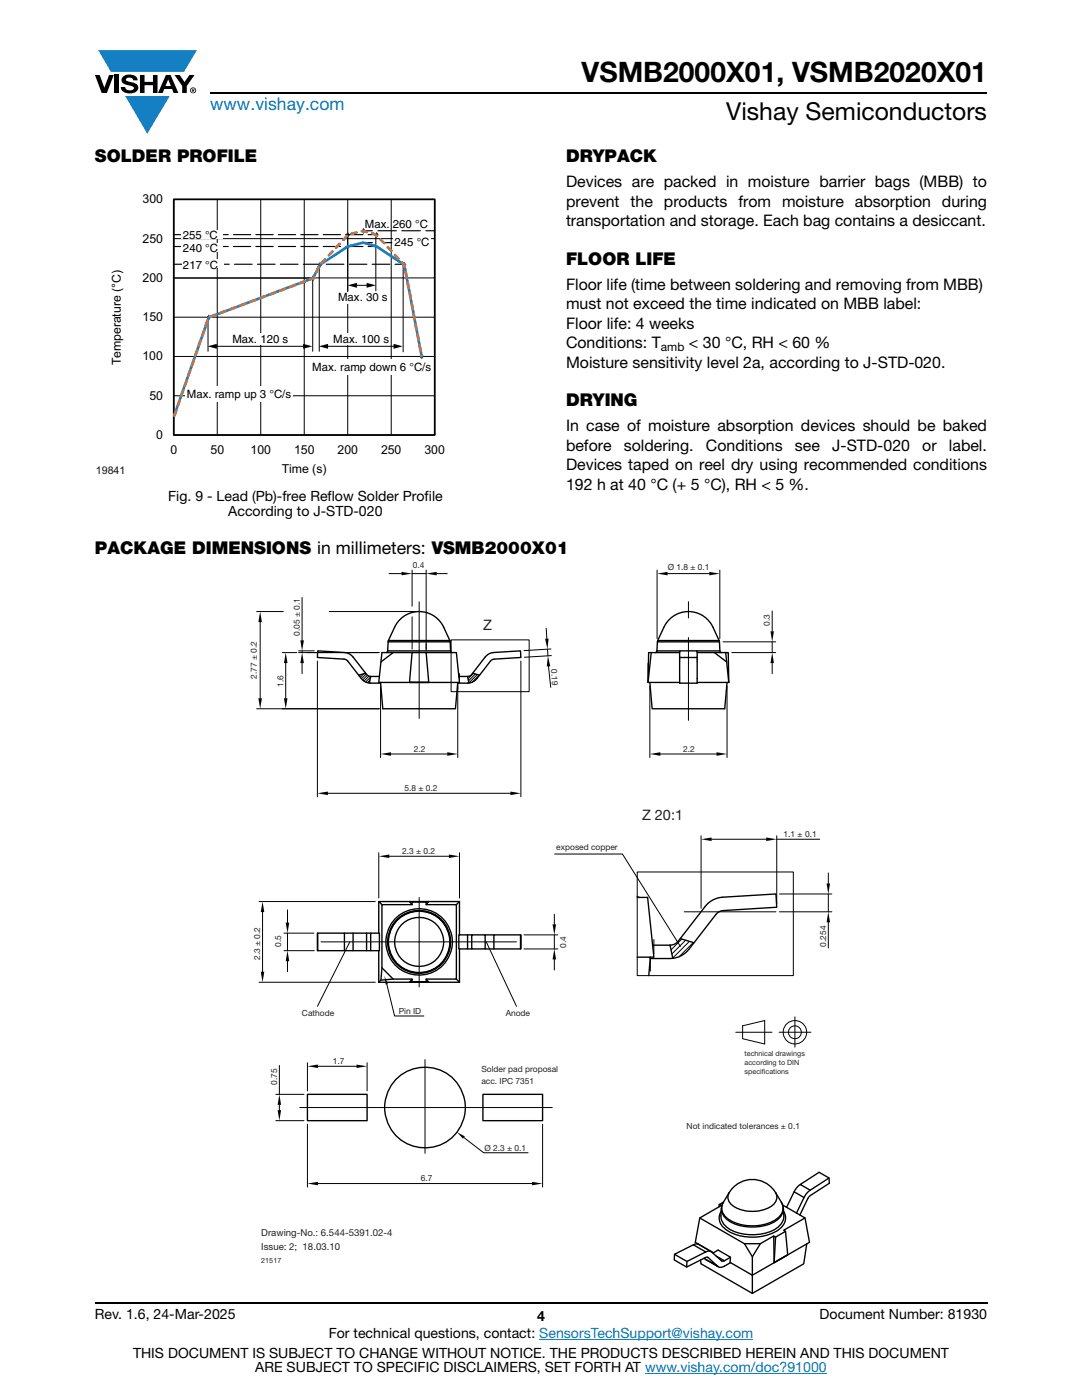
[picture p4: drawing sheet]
<svg xmlns="http://www.w3.org/2000/svg" width="216mm" height="279mm" viewBox="0 0 216 279" stroke-linecap="round" stroke-linejoin="round" font-family="sans-serif">
<g fill="#147fc3">
<path d="M19.6 10h19.7l-2.6 4.3h-1.1h-13.5z"/>
<path d="M25 19.2h8.9l-4.5 7.5z"/>
</g>
<g fill="#000">
<path d="M18.9 15h1l.9 2.5 1-2.5h.9l-1.4 3.6h-1zM22.9 15h.9v3.6h-.9zM24.6 15.3a2.1 2.1 0 0 1 2.8 .3l.1 .4h-.9a.79 .79 0 0 0-.7-.5 .79 .79 0 0 0-.8 .4l.3 .3 1 .2a1.08 1.08 0 0 1 1.2 1 1.08 1.08 0 0 1-1.1 1.2 1.73 1.73 0 0 1-2.4-1.2h.9a.96 .96 0 0 0 .8 .6 .96 .96 0 0 0 .9-.4 1.31 1.31 0 0 0-1.2-.6 1.03 1.03 0 0 1-1.1-.6 1.03 1.03 0 0 1 .2-1.1zM27.9 15h.9v1.3h1.7v-1.3h.9v3.6h-.9v-1.6h-1.7v1.6h-.9zM34.8 15h1.1l.9 1.4 1-1.4h1l-1.5 2.2v1.4h-.9v-1.4z"/>
<path d="M33.6 15.9l.5 1.3h-1.1zM33.1 15l-1.6 3.6h1l.3-.8h1.5l.3 .8h1l-1.6-3.6z"/>
<path d="M38.4 17.8h.2v.2h-.2zM38.3 17.7v.7h.1v-.3l.4 .3-.2-.3 .2-.2-.1-.2z"/>
<path d="M38.1 18a.46 .46 0 0 1 .9 0 .46 .46 0 0 1-.9 0zM37.9 18a.6 .6 0 0 0 1.2 0 .6 .6 0 0 0-1.2 0z"/>
</g>
<path d="M42 18.6h155M18.9 260h178.1" fill="none" stroke="#000" stroke-width=".36"/>
<path d="M107.6 267.3h42.7M128.7 274h36.3" fill="none" stroke="#007ec4" stroke-width=".2"/>
<path d="M34.7 39.8h52v47h-52z" fill="none" stroke="#000" stroke-width=".34"/>
<path d="M34.7 39.8h52v47h-52zM43.4 39.8v47M52 39.8v47M60.7 39.8v47M69.4 39.8v47M78.1 39.8v47M34.7 47.6h52M34.7 55.5h52M34.7 63.3h52M34.7 71.1h52M34.7 79h52" fill="none" stroke="#000" stroke-width=".2"/>
<path d="M41.7 63l.2 .4-.2 .3-.3-.3z" fill="#292d2f"/>
<path d="M41.9 63.4l-.2-.4-.3 .4 .3 .3" fill="none" stroke="#292d2f" stroke-width=".3"/>
<path d="M62.5 55.2l.2 .3-.2 .3-.3-.3z" fill-rule="evenodd" fill="#292d2f"/>
<path d="M62.5 55.2l.2 .3-.2 .3-.3-.3z" fill="none" stroke="#292d2f" stroke-width=".3"/>
<path d="M63.9 52.5l.2 .3-.2 .4-.3-.4z" fill-rule="evenodd" fill="#292d2f"/>
<path d="M63.9 52.5l.2 .3-.2 .4-.3-.4z" fill="none" stroke="#292d2f" stroke-width=".3"/>
<path d="M69.4 46.5l.2 .4-.2 .3-.2-.3z" fill-rule="evenodd" fill="#292d2f"/>
<path d="M69.4 46.5l.2 .4-.2 .3-.2-.3z" fill="none" stroke="#292d2f" stroke-width=".3"/>
<path d="M72.5 45.8l.3 .3-.3 .3-.2-.3z" fill-rule="evenodd" fill="#292d2f"/>
<path d="M72.5 45.8l.3 .3-.3 .3-.2-.3z" fill="none" stroke="#292d2f" stroke-width=".3"/>
<path d="M75.1 46.5l.3 .4-.3 .3-.2-.3z" fill-rule="evenodd" fill="#292d2f"/>
<path d="M75.1 46.5l.3 .4-.3 .3-.2-.3z" fill="none" stroke="#292d2f" stroke-width=".3"/>
<path d="M80.7 52.5l.2 .3-.2 .4-.3-.4z" fill-rule="evenodd" fill="#292d2f"/>
<path d="M80.7 52.5l.2 .3-.2 .4-.3-.4z" fill="none" stroke="#292d2f" stroke-width=".3"/>
<path d="M84.1 70.8l.3 .3-.3 .3-.2-.3z" fill-rule="evenodd" fill="#292d2f"/>
<path d="M84.1 70.8l.3 .3-.3 .3-.2-.3z" fill="none" stroke="#292d2f" stroke-width=".35"/>
<path d="M34.8 55.5h27.7" fill="none" stroke="#000001" stroke-width=".2"/>
<path d="M34.8 49.2h1.8M72.5 48.4h1.8M73.5 49.2h1.7M76.4 48.4h1.8" fill="none" stroke="#000001" stroke-width=".23"/>
<path d="M72.4 49.2h-35.3" fill="none" stroke="#000001" stroke-width=".23" stroke-dasharray="3.4 1"/>
<path d="M36.3 48.4h8.2v1.8h-8.2z" fill="#fff"/>
<path d="M34.8 52.7h1.8M78.8 52.7h1.8" fill="none" stroke="#000001" stroke-width=".23"/>
<path d="M77.8 52.7h-40.7" fill="none" stroke="#000001" stroke-width=".23" stroke-dasharray="3.5 1.1"/>
<path d="M36.3 51.7h8.3v1.8h-8.3z" fill="#fff"/>
<path d="M70.9 56.9h2.6" fill="none" stroke="#000001" stroke-width=".2"/>
<g fill="#000001">
<path d="M69.4 56.9l1.8-.5v1z"/>
<path d="M73.2 56.4l1.8 .5-1.8 .5z"/>
</g>
<path d="M34.8 46.8h1.8M72.5 46.1h1.8M73.5 46.8h1.7M85 46.1h1.7" fill="none" stroke="#000001" stroke-width=".23"/>
<path d="M72.4 46.8h-35.3" fill="none" stroke="#000001" stroke-width=".23" stroke-dasharray="3.4 1"/>
<path d="M75.4 46.1h9" fill="none" stroke="#000001" stroke-width=".23" stroke-dasharray="3.7 1.1"/>
<g fill="#fff">
<path d="M36.3 45.9h8.2v1.8h-8.2z"/>
<path d="M78.4 47.2h7.6v2.3h-7.6z"/>
</g>
<path d="M62.4 55.4v14.7M41.5 63.2v6.9M42.9 69.1h17.9" fill="none" stroke="#000001" stroke-width=".2"/>
<g fill="#000001">
<path d="M41.4 69.1l1.9-.5v1z"/>
<path d="M60.5 68.6l1.8 .5-1.8 .5z"/>
</g>
<path d="M63.7 52.8v17.3M80.4 52.7v17.5M65.1 69.1h13.8" fill="none" stroke="#000001" stroke-width=".2"/>
<g fill="#000001">
<path d="M63.6 69.1l1.9-.5v1z"/>
<path d="M78.5 68.6l1.9 .5-1.9 .5z"/>
</g>
<path d="M69.4 46.9v11.1M75 47.1v10.9" fill="none" stroke="#000001" stroke-width=".2"/>
<g fill="#fff">
<path d="M67.2 58.3h10.2v2.3h-10.2z"/>
<path d="M66.3 66.5h11.5v2.2h-11.5z"/>
<path d="M46.2 66.5h11.5v2.2h-11.5z"/>
<path d="M62.1 71.7h24.1v3h-24.1z"/>
<path d="M37 77.2h21.4v3h-21.4z"/>
</g>
<path d="M84.1 71.1l-3.4-18.3-5.6-3.6-2.6-.8-3.1 .8-5.5 3.6-1.4 2.7-20.8 7.9-7 19.5" fill="none" stroke="#1782c5" stroke-width=".53"/>
<path d="M34.8 82.9l6.9-19.6 20.9-7.7 1.3-2.8 5.5-6 2.8-.6a7.3 7.3 0 0 1 2.9 .8l3.1 3.1 2.5 2.9 3.4 18" fill="none" stroke="#f37229" stroke-width=".53" stroke-dasharray="1.1 1.1"/>
<g fill="none" stroke="#000" stroke-width=".2">
<path d="M60.3 119.2v8.6M77.6 114.5h2.5M82.2 113.8v7.2M82.2 114.5h2.8M85 113.8v16.1M87.1 114.5h2.1M131.1 113.8v13.6M133.2 114.5h8.3M143.6 113.8v13.6M51.2 122h5.3M51.9 124.1v15.2M56.3 130.2h2.9"/>
<path d="M57 132.3v7M59.6 129.9h3.1M59.6 130.2h16.1M60.3 129.9v.3M60.3 132.3v2.1M63.3 131.9v27.1M65.7 122h17.2M71.9 134.7l-.2 .2M72.6 134.4l-.7 .8M73.1 134.5l-1 .9M73.3 134.8l-.9 .9M73.6 134.9l-1 1"/>
<path d="M73.8 135.7l-.5 .5M74 135.1l-1 1M75.9 136.9v14.3M82.2 123.1v6.4M83.6 120.1v23.3M90 127.7h15.6v10.3h-15.6zM91.3 136.2v15M91.7 134.4v1.4M93.4 135l-.1 .1M94.5 134.4l-1.1 1.1M94.8 134.5l-1.3 1.4M95.2 134.6l-1.6 1.7"/>
<path d="M95.6 134.7l-1.4 1.5M103.9 131.9v27.1M109 125.4l.1 2.1M109.2 129.6l.1 1.3M109.4 133l.5 4.2M109.9 129.5l-5.3 .3M110 130.8l-5.4 .4M129.3 132.4v3.8M129.7 136.9v14.3M137.4 120.1v3.2M137.4 127.2v16.6M144.3 128.1h10.5"/>
<path d="M145.1 136.9v14.3M146 130.2h8.8M154.1 121.9v4.1M154.1 128.1v2.1M154.1 132.3v2.1M51.2 141.4h24.5M65.4 158.3h36.5M78 150.5h11.2M131.8 150.5h11.2M51.7 179.9h23.2M75.6 170.2v9M77.7 170.9h11.9"/>
<path d="M83.6 179.1v8.9h19.4M91.7 170.2v9M110.7 170.4h13.5l11.6 18.5M127.1 174h31.2v20.7h-31.2zM139.9 166.8v14.5M142 167.5h10.9M155 166.8v13.6M155 167.5h8.6M155.5 178.4h10.5M165.3 174.2v2.1M165.3 178.4v3.6M51.7 196h23.2"/>
<path d="M52.4 182v11.9M56.7 186.2h5.9M56.7 189.7h6M57.4 181.6v2.5M57.4 186.2v3.5M57.4 191.8v2.1M64 188h19.6v9M69.8 188l-6.5 12.8M77.2 196.4l1.5 6.4h5.9M97 188l6.1 12.8M104.6 189.4h6.7M104.6 186.6h6.7"/>
<path d="M110.6 182.5v2M110.6 186.6v2.8M110.6 191.5v2.1M129.8 191v2.8M130.5 187.5v2.8M133.8 188.6l-.1 .1M136 187.4l-2.1 2.2M136.5 182h18.3M136.8 187.6l-2.7 2.8M137.6 187.9l-3.4 3.3M138.3 188.1l-2.8 2.8M155.5 182h10.5"/>
<path d="M165.3 184.1v5.1M55 218.4h5.7M55.7 212.6v5.8M61.3 212.1v5.6M63.4 212.8h7.7M73.2 212.1v5.6M84.8 211.5v9.5h25.4M146.8 206h7.2M148.2 204.7l4.4-1v4.7l-4.4-1.1zM155.4 206h6.4M158.6 202.9v6.1M55 223.7h5.7"/>
<path d="M55.7 220.5v1.1M59.8 221h25v9.2M61.3 224.4v12.5M63.4 236.2h42.8M92.6 227l3.9 3.1h8.9M108.3 224.4v12.5"/>
<circle cx="158.6" cy="206" r="1.28"/>
<circle cx="158.6" cy="206" r="2.34"/>
</g>
<g fill="#000">
<path d="M80.1 114.1l2.1 .4-2.1 .3zM85 114.5l2.1-.4v.7zM131.1 114.5l2.1-.4v.7zM141.5 114.1l2.1 .4-2.1 .3zM51.9 122l.4 2.1h-.7zM51.6 139.3h.7l-.4 2.1zM57 130.2l.4 2.1h-.7zM56.7 139.3h.7l-.4 2.1zM60.3 130.2l.3 2.1h-.7zM59.9 127.8h.7l-.3 2.1zM108.8 127.5l.7-.1-.3 2.2zM109.3 130.9l.5 2.1h-.7z"/>
<path d="M154.1 130.2l.3 2.1h-.7zM153.7 126h.7l-.3 2.1zM63.3 158.3l2.1-.3v.7zM75.9 150.5l2.1-.4v.7zM89.2 150.1l2.1 .4-2.1 .3zM101.8 158l2.1 .3-2.1 .4zM129.7 150.5l2.1-.4v.7zM143 150.1l2.1 .4-2.1 .3zM75.6 170.9l2.1-.4v.7zM89.6 170.5l2.1 .4-2.1 .3zM139.9 167.5l2.1-.4v.7zM152.9 167.1l2.1 .4-2.1 .3z"/>
<path d="M164.9 176.3h.7l-.3 2.1zM52.4 179.9l.3 2.1h-.7zM52 193.9h.7l-.3 2.1zM57.4 189.7l.3 2.1h-.7zM57 184.1h.7l-.3 2.1zM76.7 194.8l.7 1.6-.4 .1zM110.6 189.4l.4 2.1h-.7zM110.3 184.5h.7l-.4 2.1zM165.3 182l.3 2.1h-.7zM61.3 212.8l2.1-.3v.6zM71.1 212.5l2.1 .3-2.1 .3zM55.4 221.6h.7l-.4 2.1z"/>
<path d="M55.7 218.4l.4 2.1h-.7zM61.3 236.2l2.1-.3v.7zM91.2 225.9l1.5 .9-.3 .5zM106.2 235.9l2.1 .3-2.1 .4z"/>
</g>
<g fill="none" stroke="#000" stroke-width=".27">
<path d="M72.9 134.4l-1.3 .4M74 135l-.7-.2-2.8-3.7-1-.7-.8-.2-5.3-.3-.1 1.3 5.8 .5 3.5 4.2 1 .4h2.3M74 135h1.7M74 135l-.3 1.3M75.9 136.2l.5 5.2h14.5l.4-5.2M77.3 129.9l-.3 .3M77.4 128.1l-.1 1.8M77.4 128.1h12.4M77.5 127.8a8.6 8.6 0 0 1 3.8-5.2 5.4 5.4 0 0 1 7.2 2.6l1.3 2.6M77.5 127.8h12.3M77.5 127.8l-.1 .3M78.5 130.2l-2.5 1.9"/>
<path d="M81.7 136.2l.5-6h2.8l.6 6M82.2 130.2h-6l-.6 6h16.1l-.6-6h-6.1M85.6 136.2h-3.9M89.8 127.8v.3M89.8 128.1l.1 1.8h-12.6M89.9 129.9l.1 .2 .3 .1M91.6 135h1.7M93.3 135l.5-.1 .3-.3 2.7-3.5 1-.7 .7-.2 5.4-.3v1.3l-5.7 .5-3.5 4.2-1 .4h-2.4M93.3 135l.3 1.3M94.3 134.4l1.4 .4M129.7 136.2l.4 5.2h14.5l.5-5.2M129.9 130.2l-.6 6"/>
<path d="M131.1 129.9l-.1 .3h-.3M131.1 129.9h4.5M131.2 128.1h12.4M131.2 128.1l-.1 1.8M131.2 127.8h12.3M131.2 127.8v.3M131.2 127.8a8.6 8.6 0 0 1 3.8-5.2 5.4 5.4 0 0 1 7.3 2.6l1.2 2.6M135.6 129.9h3.5v1.3h-3.5zM135.6 131.2v5.1h3.5v-5.1M135.6 130.2h-6.2l-.1 6h6.3M139.1 136.2h6.3M139.1 130.2h5.7"/>
<path d="M142.6 130.2l2.4 1.9 .4 4.1M143.5 127.8l.1 .3M143.6 128.1v1.8h-4.5M143.6 129.9l.2 .3h.2M144.8 130.2l.2 1.9M144.8 130.2h.5l.1 6M145.4 136.2h.1M75.6 179.9v6.3M81.7 179.9h-6.1l.6 .6M81.7 179.9h3.9l-.6 .1M81.7 179.9l.5 .1M81.7 179.9l.5 .6"/>
<path d="M91.7 179.9l-.6 .6M91.7 179.9v6.7M91.7 179.9h-6.1l-.6 .6M127.2 178.9l.4 .2M127.2 179.1h2l1.3 11.9h-3.3M63.4 186.2h5.3v3.5h-5.3zM63.4 186.2v3.5M68.7 189.7h1.8M68.7 186.2h1.8M70.5 186.2h2.6v3.5h-2.6zM73.1 189.7h.9M73.1 186.2h.9"/>
<path d="M74 186.2h1.7v3.5h-1.7zM75.6 196h16.1M75.6 189.7v6.3M76.2 193.2l-.2 2.4-.4 .4M78.5 195.4l-2.5 .2M81.7 196l.5-.1 3.4 .1zM82.2 195.4h-3.7l-2.3-2.2v-12.7h6v-.5h2.8v.5h6.1v14.9h-6.1v.5M82.2 195.9v-.5l-.5 .6M85 195.4l.6 .6M91.1 195.4l.6 .6M91.6 186.6h1.7v2.8h-1.7zM91.7 189.4v6.6"/>
<path d="M93.3 186.6h.8M93.3 189.4h.8M94.1 186.6h2.7v2.8h-2.7zM96.8 186.6h1.8M96.8 189.4h1.8M103.9 186.6h-5.3v2.8h5.3M103.9 186.6v2.8zM129.8 191l-.3 3.7M130.2 188.6h3.5M133.7 188.6l.9-.2 .5-.3 5.6-7.2a4.8 4.8 0 0 1 3.5-1.8l10.6-.7 .2 2.7-10.6 .6-.7 .2-.9 .6-5.3 7a4.8 4.8 0 0 1-3.8 1.8h-3.9M133.7 188.6l.5 2.7M135.7 187.3l2.8 .8"/>
<path d="M61.3 218.4h11.9v5.3h-11.9zM96.4 218.4h11.9v5.3h-11.9zM144.3 239.9l-.4 1.3M144.3 239.9a2.47 2.47 0 0 0 1.1 3.4 9.1 9.1 0 0 0 9.9-.3 2.38 2.38 0 0 0 .6-3.1M144.4 239.9l-.9 .5 .4 .2-4.3 2.5 8.9 5.1h3.2l2.7-1.5M145.5 238l-1.2 1.9M145.5 238a5.4 5.4 0 0 1 9.3 0M145.5 238a2.09 2.09 0 0 0 1.2 3 7.4 7.4 0 0 0 7.4-.4 1.95 1.95 0 0 0 .7-2.6M154.8 238l1.1 1.9M155.9 239.9a5.2 5.2 0 0 1 .1 4.1 6.9 6.9 0 0 1-5.9 2.4 6.9 6.9 0 0 1-5.9-2.4l-.3-.9v-1.9M159.7 236.4l-.6 .5-.6 .9M160.4 239l-1.5 3.1"/>
<path d="M160.4 239l-1.9-1.2-1.5 3.1M161.7 237.5l-.9 .8-.4 .7M165.4 235.1l-3.7 2.4-2-1.1 3.7-2.4 2 1.1 .1 1-4.1 2.8-1.8 3.6M134.6 250.3l-.1 1.1 2.5 1.5M134.6 250.3l3.7-1.9 2.5 1.4-3.7 1.9zM138.3 248.4l.6-.1 .5 .1 2.5 1.4M139.3 248.2v.1M139.6 243.1l-.9 4.8 3.7 2.1M139.8 251.5l.1 .7 10.2 5.9M140.7 251.3l2.6 1.5M140.8 249.8l.6-.1 .5 .1 2.1 1.9 .5-.1M141.2 250.9l.1 .1"/>
<path d="M141.3 251l1.9 1.7-2.7-1.6M141.3 251l-.4-.1-3.9 2 .1-1.2M142.3 250.1l1-.6 2.5 1.4-.1 1 4.4 2.6M142.9 250.7l1.6 .9 1.3-.7M143.5 240.4v.4M143.9 241.7a2.63 2.63 0 0 0 1 3.7 10 10 0 0 0 10.5 0 2.65 2.65 0 0 0 1-3.7M143.9 241.2a3.4 3.4 0 0 0 2.8 3.1 9.3 9.3 0 0 0 8.7-1.1l.5-.7 .4-.9v-.4M145.8 252a3.4 3.4 0 0 1-2.1 .9l-.5-.2M148.5 248.2l1.6 2.6v3.7M150.1 254.5v3.6M151.7 248.2l-1.6 2.6M154.8 246.9l1.9-1.2 .5 4.7-2.7 1.6z"/>
<path d="M154.8 246.9l-.4-.2 .1 5.3 2.7-1.6M156.2 240.5l4.4 2.6-4.2 2.4 .3 .2M160.6 243.1l.9 4.8-11.4 6.6M161 248.2l-.6 4-10.3 5.9"/>
<circle cx="83.6" cy="188" r="6.3"/>
<circle cx="83.6" cy="188" r="6.1"/>
<circle cx="83.6" cy="188" r="6.2"/>
<circle cx="83.6" cy="188" r="4.9"/>
<circle cx="83.6" cy="188" r="6.6"/>
<circle cx="84.8" cy="221" r="8.1"/>
</g>
<text font-size="5.6" x="116" y="16.4">VSMB2000X01, VSMB2020X01</text>
<text font-size="4.9" x="144.9" y="24">Vishay Semiconductors</text>
<text font-size="3.5" fill="#007ec4" x="42" y="21.9">www.vishay.com</text>
<g font-size="3.5">
<text x="18.9" y="32.3">SOLDER PROFILE</text>
<text x="112.9" y="32.3">DRYPACK</text>
<text x="112.9" y="52.8">FLOOR LIFE</text>
<text x="112.9" y="81">DRYING</text>
<text x="18.9" y="110.6">PACKAGE DIMENSIONS in millimeters: VSMB2000X01</text>
</g>
<g font-size="3.2">
<text x="112.9" y="37.4">Devices are packed in moisture barrier bags (MBB) to</text>
<text x="112.9" y="41.3">prevent the products from moisture absorption during</text>
<text x="112.9" y="45.2">transportation and storage. Each bag contains a desiccant.</text>
<text x="112.9" y="57.9">Floor life (time between soldering and removing from MBB)</text>
<text x="112.9" y="61.7">must not exceed the time indicated on MBB label:</text>
<text x="112.9" y="65.6">Floor life: 4 weeks</text>
<text x="112.9" y="69.5">Conditions: T</text>
<text x="137.5" y="69.5">&lt; 30 °C, RH &lt; 60 %</text>
<text x="112.9" y="73.4">Moisture sensitivity level 2a, according to J-STD-020.</text>
<text x="112.9" y="90">before</text>
<text x="112.9" y="86.1">In case of moisture absorption devices should be baked</text>
<text x="124.5" y="90">soldering.</text>
<text x="140.9" y="90">Conditions</text>
<text x="158.6" y="90">see</text>
<text x="166.1" y="90">J-STD-020</text>
<text x="184" y="90">or</text>
<text x="189.4" y="90">label.</text>
<text x="112.9" y="93.9">Devices taped on reel dry using recommended conditions</text>
<text x="112.9" y="97.7">192 h at 40 °C (+ 5 °C), RH &lt; 5 %.</text>
</g>
<g font-size="2.9" fill="#231f20">
<text x="96.4" y="125.7">Z</text>
<text x="128.1" y="163.6">Z 20:1</text>
</g>
<g font-size="2.8">
<text x="33.5" y="99.9">Fig. 9 - Lead (Pb)-free Reflow Solder Profile</text>
<text x="45.6" y="103.1">According to J-STD-020</text>
<text x="18.9" y="263.3">Rev. 1.6, 24-Mar-2025</text>
<text x="107.2" y="263.6">4</text>
<text x="163.6" y="263.3">Document Number: 81930</text>
<text x="65.6" y="267.1">For technical questions, contact: SensorsTechSupport@vishay.com</text>
<text x="26.5" y="271">THIS DOCUMENT IS SUBJECT TO CHANGE WITHOUT NOTICE. THE PRODUCTS DESCRIBED HEREIN AND THIS DOCUMENT</text>
<text x="50.9" y="273.8">ARE SUBJECT TO SPECIFIC DISCLAIMERS, SET FORTH AT www.vishay.com/doc?91000</text>
</g>
<g font-size="2.5">
<text x="28.5" y="40.6">300</text>
<text x="28.5" y="48.4">250</text>
<text x="28.4" y="56.3">200</text>
<text x="28.4" y="64.1">150</text>
<text x="28.4" y="71.9">100</text>
<text x="24.1" y="72.9" transform="rotate(-90 24.1 72.9)">Temperature (°C)</text>
<text x="29.8" y="79.8">50</text>
<text x="31.2" y="87.6">0</text>
<text x="34" y="90.6">0</text>
<text x="42" y="90.6">50</text>
<text x="50" y="90.6">100</text>
<text x="56.2" y="94.4">Time (s)</text>
<text x="58.7" y="90.6">150</text>
<text x="67.4" y="90.6">200</text>
<text x="76" y="90.6">250</text>
<text x="84.7" y="90.6">300</text>
</g>
<text font-size="2.4" x="131.9" y="70.1">amb</text>
<g font-size="2.3" fill="#000001">
<text x="36.5" y="47.7">255 °C</text>
<text x="72.8" y="45.5">Max. 260 °C</text>
<text x="36.5" y="50.3">240 °C</text>
<text x="36.5" y="53.7">217 °C</text>
<text x="78.7" y="49.1">245 °C</text>
<text x="67.5" y="60.1">Max. 30 s</text>
<text x="46.4" y="68.4">Max. 120 s</text>
<text x="66.5" y="68.4">Max. 100 s</text>
<text x="62.3" y="74">Max. ramp down 6 °C/s</text>
<text x="37.3" y="79.3">Max. ramp up 3 °C/s</text>
</g>
<text font-size="2.1" fill="#101315" x="19.1" y="94.6">19841</text>
<g font-size="1.9" fill="#231f20">
<text x="52.1" y="246.7">Drawing-No.: 6.544-5391.02-4</text>
<text x="52.1" y="249.5">Issue: 2; 18.03.10</text>
</g>
<g font-size="1.7" fill="#231f20">
<text x="82.4" y="113.4">0.4</text>
<text x="133.2" y="113.8">Ø 1.8 ± 0.1</text>
<text x="153.6" y="125" transform="rotate(-90 153.6 125)">0.3</text>
<text x="59.8" y="126.9" transform="rotate(-90 59.8 126.9)">0.05 ± 0.1</text>
<text x="51.2" y="135.5" transform="rotate(-90 51.2 135.5)">2.77 ± 0.2</text>
<text x="56.6" y="137.1" transform="rotate(-90 56.6 137.1)">1.6</text>
<text x="110" y="133.5" transform="rotate(87 110 133.5)">0.19</text>
<text x="82.6" y="150.1">2.2</text>
<text x="136.3" y="150.1">2.2</text>
<text x="80.7" y="157.9">5.8 ± 0.2</text>
<text x="156.4" y="167.1">1.1 ± 0.1</text>
<text x="80.3" y="170.5">2.3 ± 0.2</text>
<text x="111" y="169.6">exposed copper</text>
<text x="51.9" y="191.6" transform="rotate(-90 51.9 191.6)">2.3 ± 0.2</text>
<text x="56.1" y="189" transform="rotate(-90 56.1 189)">0.5</text>
<text x="113" y="189.1" transform="rotate(-90 113 189.1)">0.4</text>
<text x="164.8" y="188.9" transform="rotate(-90 164.8 188.9)">0.254</text>
<text x="60.3" y="202.8">Cathode</text>
<text x="79.6" y="202.4">Pin ID</text>
<text x="100.9" y="202.8">Anode</text>
<text x="66.4" y="212.4">1.7</text>
<text x="96.1" y="213.9">Solder pad proposal</text>
<text x="55.3" y="216.5" transform="rotate(-90 55.3 216.5)">0.75</text>
<text x="96" y="216.3">acc. IPC 7351</text>
<text x="137" y="225.2">Not indicated tolerances ± 0.1</text>
<text x="96.7" y="229.6">Ø 2.3 ± 0.1</text>
<text x="84" y="235.8">6.7</text>
</g>
<g font-size="1.4" fill="#231f20">
<text x="148.6" y="212.6">according to DIN</text>
<text x="148.6" y="210.8">technical drawings</text>
<text x="148.6" y="214.3">specif</text>
<text x="152" y="214.3">ications</text>
<text x="52.1" y="252.1">21517</text>
</g>
</svg>
